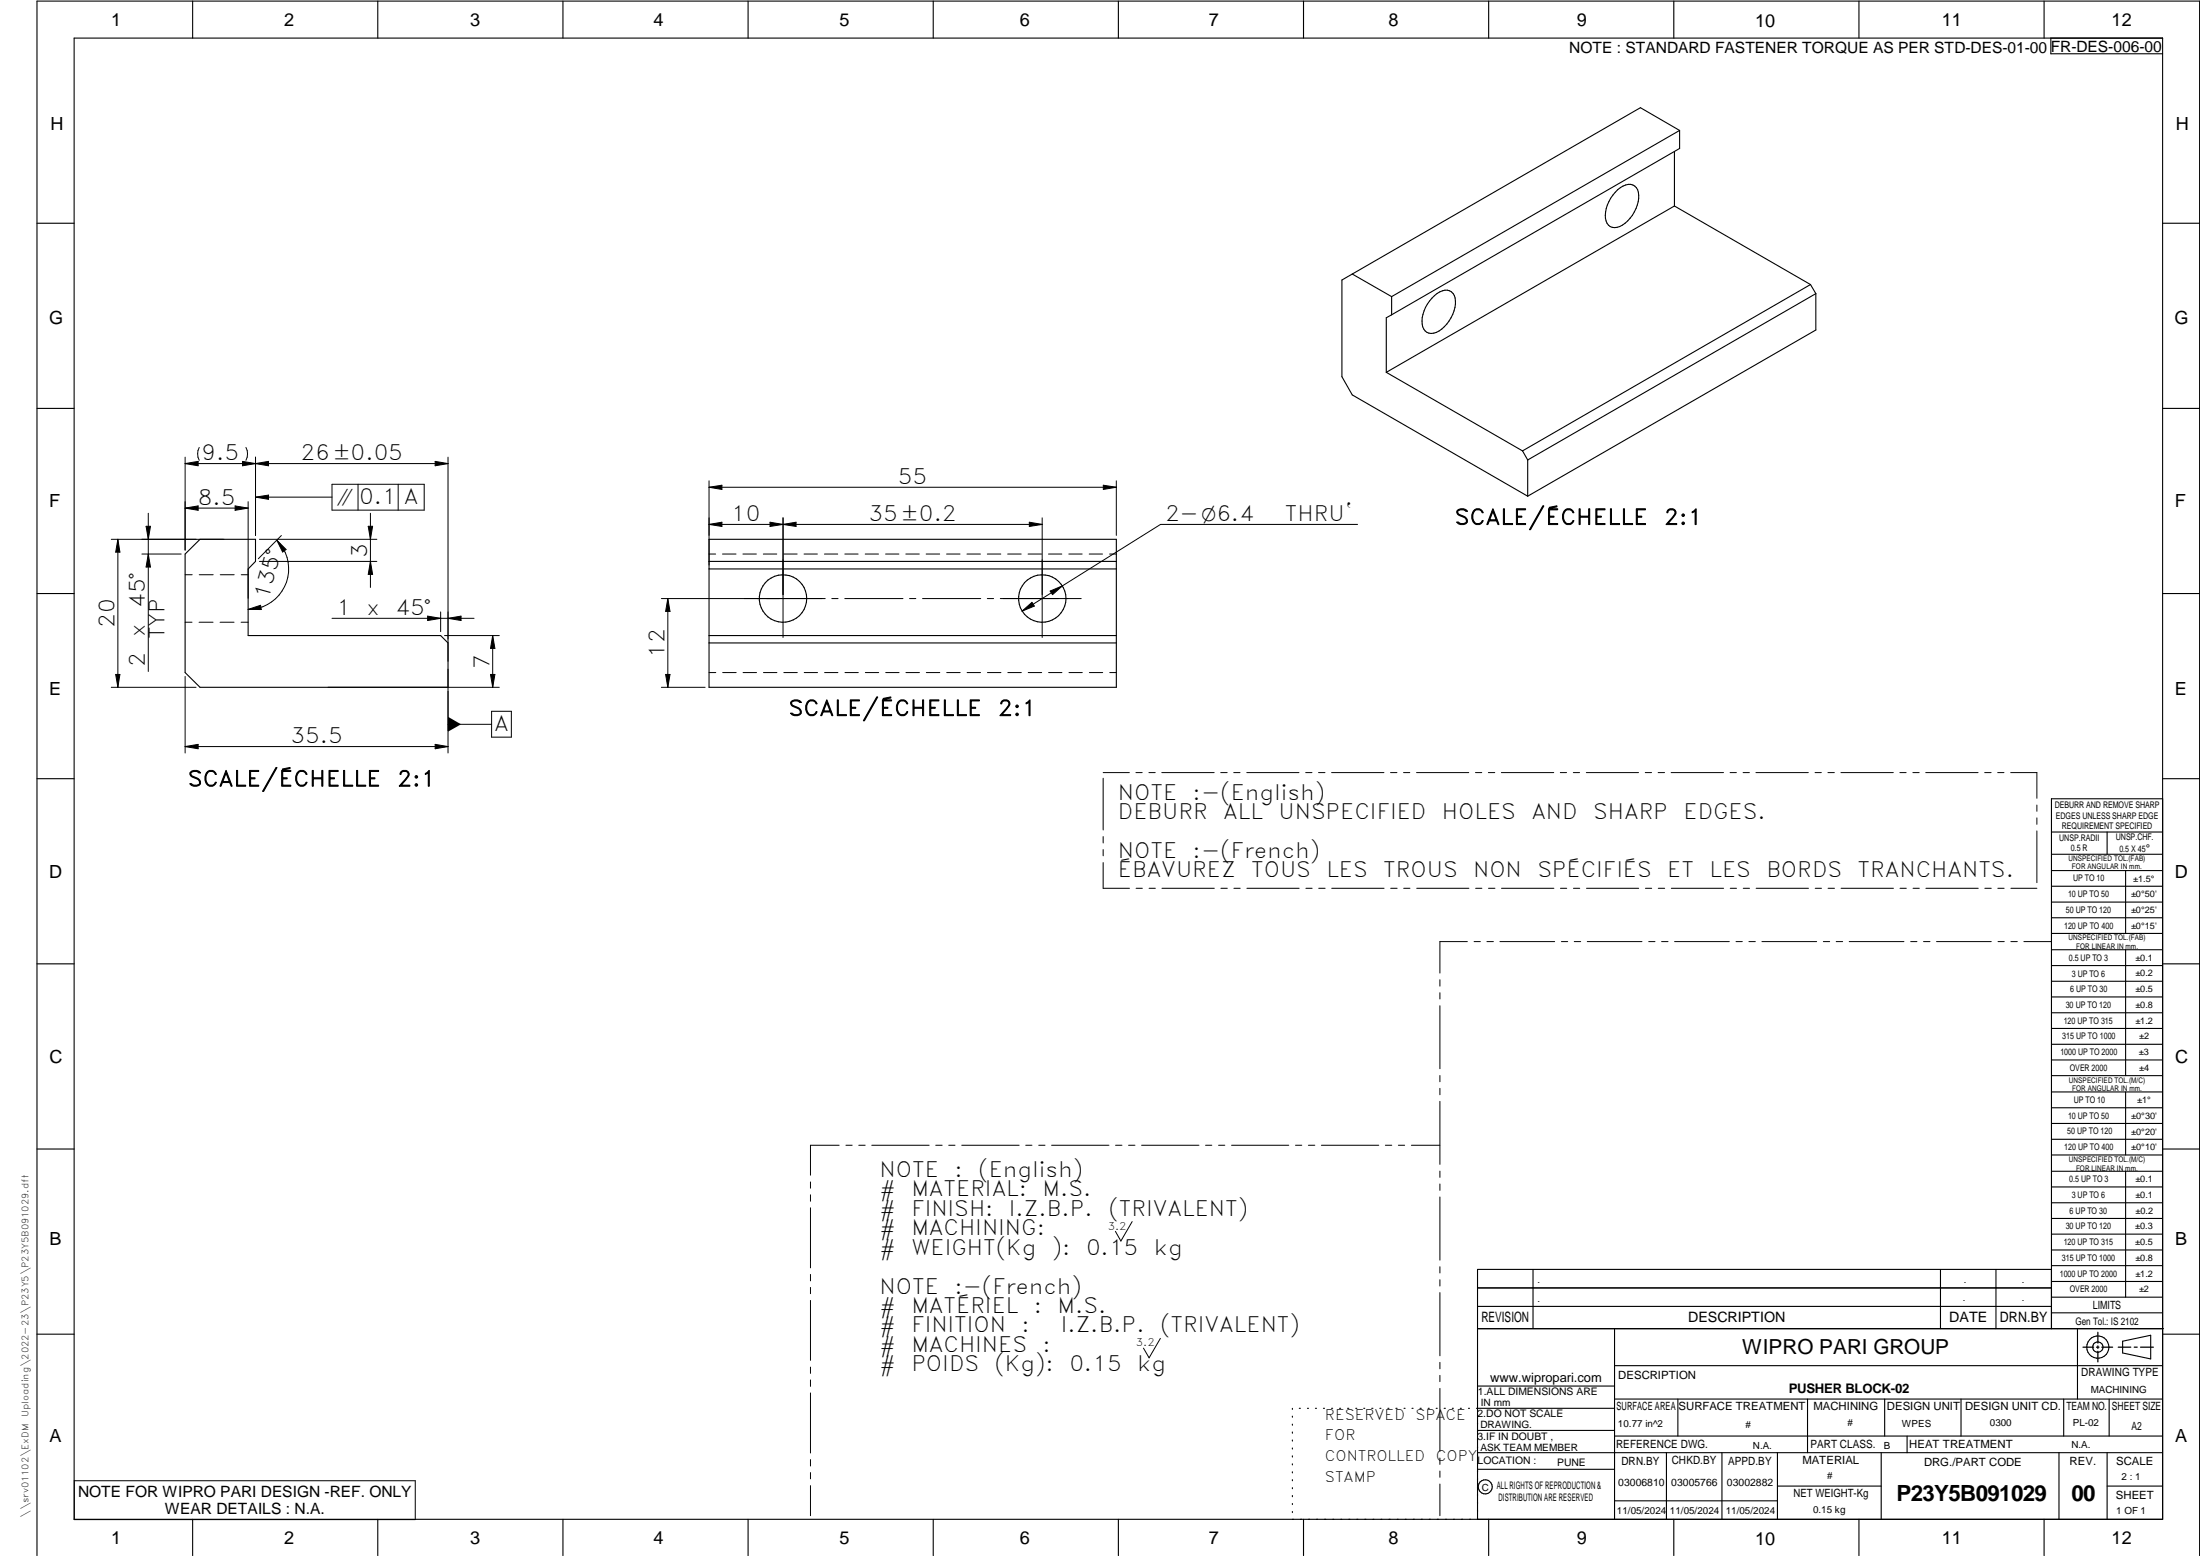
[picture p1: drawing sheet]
<svg xmlns="http://www.w3.org/2000/svg" width="594mm" height="420mm" viewBox="0 0 594 420" stroke-linecap="round" stroke-linejoin="round" font-family="sans-serif">
<g fill="none" stroke="#000" stroke-width=".3">
<path d="M20 10.3h564v400h-564zM52 .3v10M102 .3v10M152 .3v10M202 .3v10M252 .3v10M302 .3v10M352 .3v10M402 .3v10M452 .3v10M502 .3v10M552 .3v10"/>
<path d="M553.8 10.3v4.2h30.2M453.6 35.2l-77.8 44.9M453.6 35.2v4.9l-77.8 44.9M453.6 35.2l-10.6-6.1-77.8 44.9M436.8 51.2a3.9 3.9 0 0 1 4.6-1 4.5 4.5 0 0 1 .7 5.2 9.1 9.1 0 0 1-5.4 6 2.68 2.68 0 0 1-3.2-3.3 10.4 10.4 0 0 1 3.3-6.9zM452.2 55.6l-77.9 44.9M452.2 55.6l36.7 21.2M452.2 40.9v14.7M10 60.3h10M365.2 74l-2.8 1.6v26.1l2.8 4.9 47.3 27.4M365.2 74l10.6 6.1M387.3 79.8a3.8 3.8 0 0 1 4.7-1 4.5 4.5 0 0 1 .6 5.1 9.1 9.1 0 0 1-5.4 6.1 2.68 2.68 0 0 1-3.2-3.3 9.7 9.7 0 0 1 3.3-6.9z"/>
<path d="M488.9 76.8l-77.8 45M488.9 76.8l1.4 2.5M490.3 79.3v9.8l-77.8 44.9M490.3 79.3l-77.8 44.9M584 60.3h10M375.8 85l-1.5 .8v14.7M375.8 80.1v4.9M10 110.3h10M374.3 100.5l36.8 21.3M584 110.3h10M411.1 121.8l1.4 2.4M412.5 124.2v9.8"/>
<path d="M50 149.6l4-4h15v6l-2 2v18h52l2 2v12h-67l-4-4zM191.5 145.6h109.9v40h-109.9zM191.5 151.6h109.9M191.5 153.6h109.9M10 160.3h10M191.5 171.6h109.9M191.5 173.6h109.9M584 160.3h10M10 210.3h10M584 215.7h-30v143.1M584 210.3h10M554 224.7h30"/>
<path d="M554 230.7h30M554 235.1h30M554 239.3h30M569 224.7v6M574 235.1v17M554 243.6h30M554 247.8h30M554 252.1h30M554 256.5h30M574 256.5v33.9M10 260.3h10M554 260.7h30"/>
<path d="M554 265h30M554 269.2h30M554 273.5h30M554 277.7h30M584 260.3h10M554 282h30M554 286.2h30M554 290.4h30M554 294.9h30M554 299.1h30M574 294.9v17M10 310.3h10"/>
<path d="M554 303.4h30M554 307.6h30M554 311.9h30M554 316.3h30M574 316.3v34M584 310.3h10M554 320.5h30M554 324.8h30M554 329h30M554 333.2h30M554 337.5h30M399 358.8h185.2"/>
<path d="M399 352.8h155M399 347.8h155M414 342.8v16M436 358.8v51.5M524 342.8v16M539 342.8v16M554 341.8h30M554 346h30M554 350.3h30M554 354.5h30M554 342.8h-155v67.5M561 358.8v19"/>
<path d="M10 360.3h10M399 374.3h37M436 377.8h148M453.1 377.8v10M488.1 377.8v14.5M508.9 377.8v10M529.5 377.8v10M557.3 377.8v10M569.5 377.8v10M573.2 362.2l7.6-1.6v6.3l-7.6-1.6zM584 368.8h-148M584 360.3h10"/>
<path d="M349 380.3v.3M349 382.4v.3M349 384.6v.3M349 386.7v.3M349 388.8v.3M349 391v.3M349 393.1v.3M349 395.3v.3M349 397.4v.3M349 399.5v.3M350.9 380.3h.2M353.1 380.3h.2"/>
<path d="M355.2 380.3h.3M357.4 380.3h.3M359.6 380.3h.3M361.7 380.3h.3M363.9 380.3h.3M366.1 380.3h.3M368.3 380.3h.2M370.4 380.3h.3M372.6 380.3h.3M374.8 380.3h.3M376.9 380.3h.4M379.1 380.3h.3"/>
<path d="M381.3 380.3h.3M383.4 380.3h.4M385.6 380.3h.3M387.8 380.3h.3M390 380.3h.3M392.2 380.3h.3M394.3 380.3h.3M396.5 380.3h.3M398.7 380.3h37.3M399 396.7h37M399 392.3h185M399 386.2h37"/>
<path d="M436 387.8h148M450 392.3v18M465 392.3v18M480 392.3v18M508 392.3v18M515 387.8v4.5M556 392.3v18M569 392.3v18M52 410.3v9.7M102 410.3v9.7M152 410.3v9.7M202 410.3v9.7"/>
<path d="M252 410.3v9.7M302 410.3v9.7M349 401.7v.3M349 403.8v.4M349 406v.3M349 408.1v.3M352 410.3v9.7M402 410.3v9.7M436 405.3h44M452 410.3v9.7M480 401.3h28M502 410.3v9.7"/>
<path d="M552 410.3v9.7M569 401.3h15M10 420v-419.7h584v419.7"/>
<circle cx="211.4" cy="161.6" r="6.4"/>
<circle cx="281.5" cy="161.6" r="6.4"/>
<circle cx="566.5" cy="363.7" r="1.39"/>
<circle cx="566.5" cy="363.8" r="3"/>
<circle cx="401.1" cy="401.5" r="1.9"/>
</g>
<g fill="none" stroke="#000" stroke-width=".27">
<path d="M40 138.6v42.7M50 123.4v25.1M50 125.2h71M50 125.2l3.5-.6v1.2zM50 137.2l3.5-.6v1.2zM50 137.2h17M53.8 120.8a3.8 3.8 0 0 0 0 3.5M63.5 136.6l3.5 .6-3.5 .6zM65.5 124.6v1.2l7-1.2v1.2zM66.4 120.8a3.8 3.8 0 0 1 0 3.5M67 135.5v26M69 134.2h20.7"/>
<path d="M69 134.2l3.5-.5v1.1zM69 123.4v21.2M89.7 130.8h24.8v7h-24.8zM96.7 130.8v7M100 138.6v20M107.5 130.8v7M117.5 124.6l3.5 .6-3.5 .6zM121 123.4v55.2M191.5 129.8v22.8M191.5 131.6l3.4-.6v1.2zM191.5 131.6h109.9M211.4 139.8v32.3"/>
<path d="M281.4 139.8v32.3M297.9 131l3.5 .6-3.5 .6zM301.4 129.8v14.8M30 145.6h30.4M31.8 145.6l.6 3.5h-1.2zM31.8 145.6v40M38.3 149.6h10.6M39.4 142.1h1.2l-.6 3.5zM40 149.6l.6 3.5h-1.2zM50 155.2h1.9M53.8 155.2h3.8M59.5 155.2h3.7"/>
<path d="M65.1 155.2h1.9M70.1 145.6h31.7M70.1 151.6h31.7M74.8 145.9a10.9 10.9 0 0 1 2.3 11.9 10.9 10.9 0 0 1-10.1 6.7M74.8 145.9l2.5 2.5-1 .7zM76 144.6l-6.2 6.3M99.4 142.1h1.2l-.6 3.5zM100 151.6l.6 3.5h-1.2zM191.5 141.6l3.4-.6v1.2zM191.5 149.6h1.7M191.5 141.6h89.9M195.1 149.6h3.6"/>
<path d="M200.6 149.6h3.7M206.1 149.6h3.7M207.9 141l3.5 .6-3.5 .6zM211.4 141.6l3.6-.6v1.2zM211.6 149.6h3.7M217.1 149.6h3.6M222.6 149.6h3.6M228.1 149.6h3.6M233.6 149.6h3.6M239.1 149.6h3.6M244.6 149.6h3.6M250.1 149.6h3.6"/>
<path d="M255.6 149.6h3.6M261.1 149.6h3.6M266.6 149.6h3.6M272.1 149.6h3.7M277.6 149.6h3.7M278 141l3.4 .6-3.4 .6zM283.1 149.6h3.6M283.6 159.6l3.3-1.4-2.7 2.4zM286.9 158.2l-10.9 6.8M288.6 149.6h3.6M294.1 149.6h3.6M299.6 149.6h1.8"/>
<path d="M366.6 141.6h-53.2l-26.5 16.6M50 168h1.9M53.8 168h3.7M59.4 168h3.8M65.1 168h1.9M67 164.5l3.4-1.1 .2 1.2zM89.7 167h38.3M115.5 166.4l3.5 .6-3.5 .6zM119 165.2v5.4M120.1 171.6h14.7M121 167l3.5-.6v1.2zM133 171.6v14"/>
<path d="M133 171.6l.6 3.5h-1.1zM178.6 161.6h44.2M180.3 161.6v24M180.3 161.6l.6 3.5h-1.2zM224.6 161.6h1.7M228.1 161.6h15.7M245.6 161.6h1.7M249.1 161.6h15.7M266.6 161.6h1.7M270.1 161.6h21.9M276 165l2.7-2.4 .6 1.1zM30 185.6h23"/>
<path d="M31.2 182.1h1.2l-.6 3.5zM50 182.7v20.6M88.6 185.6h46.2M121 195.6h11.8M121 180.7v22.6M132.5 182.1h1.1l-.6 3.5zM132.8 192.1h5.3v7h-5.3zM178.6 185.6h11.8M179.7 182.1h1.2l-.6 3.5zM191.5 181.6h1.8M195.1 181.6h3.7M200.7 181.6h3.6"/>
<path d="M206.2 181.6h3.6M211.7 181.6h3.6M217.2 181.6h3.6M222.7 181.6h3.6M228.2 181.6h3.6M233.7 181.6h3.6M239.2 181.6h3.6M244.6 181.6h3.7M250.1 181.6h3.7M255.6 181.6h3.7M261.1 181.6h3.7M266.7 181.6h3.6"/>
<path d="M272.2 181.6h3.6M277.7 181.6h3.6M283.2 181.6h3.6M288.7 181.6h3.6M294.2 181.6h3.6M299.7 181.6h1.7M50 201.6l3.5-.6v1.2zM50 201.6h71M117.5 201l3.5 .6-3.5 .6zM297.9 210.1v14M297.9 208.6h7.1M306.7 208.6h1.7"/>
<path d="M310.3 208.6h1.6M313.7 208.6h14.2M329.6 208.6h1.8M333.2 208.6h1.7M336.7 208.6h14.1M352.6 208.6h1.7M356.1 208.6h1.7M359.6 208.6h14.1M375.5 208.6h1.7M379 208.6h1.7M382.5 208.6h14.1M398.4 208.6h1.7"/>
<path d="M401.9 208.6h1.7M405.4 208.6h14.2M421.3 208.6h1.7M424.9 208.6h1.6M428.4 208.6h14.1M444.3 208.6h1.7M447.8 208.6h1.7M451.3 208.6h14.1M467.2 208.6h1.7M470.7 208.6h1.7M474.2 208.6h14.1M490.1 208.6h1.7"/>
<path d="M493.6 208.6h1.7M497.1 208.6h14.2M513 208.6h1.7M516.5 208.6h1.7M520 208.6h14.2M535.9 208.6h1.8M539.4 208.6h1.7M543 208.6h7v7M550 217.4v1.7M297.9 225.9v1.7M297.9 229.4v1.7M297.9 232.9v7h7.1"/>
<path d="M306.8 239.9h1.7M310.3 239.9h1.7M313.8 239.9h14.1M329.7 239.9h1.7M333.2 239.9h1.7M336.7 239.9h14.1M352.6 239.9h1.7M356.1 239.9h1.7M359.6 239.9h14.2M375.5 239.9h1.8M379 239.9h1.7M382.6 239.9h14.1"/>
<path d="M398.5 239.9h1.7M401.9 239.9h1.8M405.5 239.9h14.1M421.4 239.9h1.7M424.9 239.9h1.7M428.4 239.9h14.1M444.3 239.9h1.7M447.8 239.9h1.7M451.3 239.9h14.1M467.2 239.9h1.7M470.7 239.9h1.7M474.2 239.9h14.2"/>
<path d="M490.2 239.9h1.7M493.6 239.9h1.8M497.2 239.9h14.1M513.1 239.9h1.7M516.6 239.9h1.7M520.1 239.9h14.1M536 239.9h1.7M539.5 239.9h1.7M543 239.9h7M550 220.9v1.7M550 224.4v13.9M396.2 254.3h-7.4v8.5"/>
<path d="M398.1 254.3h1.6M401.5 254.3h1.8M405 254.3h14.8M421.6 254.3h1.7M425.1 254.3h1.7M428.6 254.3h14.8M445.2 254.3h1.7M448.7 254.3h1.7M452.2 254.3h14.8M468.8 254.3h1.7M472.3 254.3h1.7M475.8 254.3h14.8"/>
<path d="M492.4 254.3h1.7M495.8 254.3h1.8M499.4 254.3h14.7M516 254.3h1.6M519.4 254.3h1.8M522.9 254.3h14.8M539.5 254.3h1.7M543 254.3h1.7M546.5 254.3h7.4M388.8 264.5v1.8M388.8 268.1v1.6M388.8 271.6v17"/>
<path d="M388.8 290.4v1.7M388.8 293.9v1.7M388.8 297.4v17M218.9 319.2v1.6M226.6 309.2h-7.7v8.1M228.4 309.2h1.7M231.9 309.2h1.7M235.4 309.2h15.5M252.7 309.2h1.7M256.2 309.2h1.7M259.7 309.2h15.5M277 309.2h1.7"/>
<path d="M280.5 309.2h1.7M284 309.2h15.5M301.2 309.2h1.8M304.8 309.2h1.7M308.3 309.2h15.5M325.5 309.2h1.7M329.1 309.2h1.6M332.6 309.2h15.4M349.8 309.2h1.7M353.3 309.2h1.7M356.8 309.2h15.5M374.1 309.2h1.7"/>
<path d="M377.6 309.2h1.7M381.1 309.2h7.7M388.8 316.2v1.7M388.8 319.7v1.7M218.9 322.6v1.8M218.9 326.1v16.2M305.7 329.9l-3 5.2-1.5-2.6M388.8 323.2v17.1M218.9 344.1v1.8M218.9 347.6v1.7M218.9 351.2v16.1M388.8 342.1v1.6"/>
<path d="M388.8 345.6v1.7M388.8 349v17.1M218.9 369.1v1.7M218.9 372.6v1.8M218.9 376.1v16.2M313.3 361.4l-3 5.2-1.5-2.6M388.8 367.9v1.7M388.8 371.4v1.7M388.8 374.9v17M20.1 399.8h92v10.5h-92zM218.9 394.1v1.8M218.9 397.6v1.7"/>
<path d="M388.8 393.7v1.7M388.8 397.2v1.7M218.9 401.2v8.1M388.8 400.7v8.6"/>
</g>
<path d="M566.5 359.7v3M562.5 363.8h2.9M566.1 363.8h.7M566.5 363.4v.7M566.5 364.9v2.8M567.6 363.8h2.9M572 363.8h3.4M576.3 363.8h.8M578 363.8h3.5" fill="none" stroke="#000" stroke-width=".34"/>
<g fill="#000">
<path d="M50 137.2l3.5-.6v1.2zM50 125.2l3.5-.6v1.2zM63.5 136.6l3.5 .6-3.5 .6zM65.5 124.6l3.5 .6-3.5 .6zM69 134.2l3.5-.5v1.1zM69 125.2l3.5-.6v1.2zM117.5 124.6l3.5 .6-3.5 .6zM191.5 131.6l3.4-.6v1.2zM297.9 131l3.5 .6-3.5 .6zM31.8 145.6l.6 3.5h-1.2zM39.4 142.1h1.2l-.6 3.5zM40 149.6l.6 3.5h-1.2z"/>
<path d="M74.8 145.9l2.5 2.5-1 .7zM99.4 142.1h1.2l-.6 3.5zM100 151.6l.6 3.5h-1.2zM191.5 141.6l3.4-.6v1.2zM207.9 141l3.5 .6-3.5 .6zM211.4 141.6l3.6-.6v1.2zM278 141l3.4 .6-3.4 .6zM67 164.5l3.4-1.1 .2 1.2zM115.5 166.4l3.5 .6-3.5 .6zM121 167l3.5-.6v1.2zM133 171.6l.6 3.5h-1.1zM180.3 161.6l.6 3.5h-1.2z"/>
<path d="M276 165l2.7-2.4 .6 1.1zM283.6 159.6l3.3-1.4-2.7 2.4zM31.2 182.1h1.2l-.6 3.5zM121 193.5l3.5 2.1-3.5 2zM132.5 182.1h1.1l-.6 3.5zM179.7 182.1h1.2l-.6 3.5zM50 201.6l3.5-.6v1.2zM117.5 201l3.5 .6-3.5 .6z"/>
</g>
<g font-size="6">
<text x="512.1" y="405.2">P23Y5B091029</text>
<text x="559.4" y="405.2">00</text>
</g>
<g font-size="5.7">
<text x="54.4" y="124.3">9.5</text>
<text x="81.1" y="124.3">26±0.05</text>
<text x="242.5" y="130.7">55</text>
<text x="53.4" y="136.3">8.5</text>
<text x="97" y="136">0.1 A</text>
<text x="197.5" y="140.7">10</text>
<text x="234.6" y="140.7">35±0.2</text>
<text x="314.6" y="140.7">2-O6.4</text>
<text x="347" y="140.7">THRU`</text>
<text x="392.8" y="141.6">SCALE/ÉCHELLE</text>
<text x="449.3" y="141.6">2:1</text>
<text x="99.1" y="150.6" transform="rotate(-90 99.1 150.6)">3</text>
<text x="39.2" y="164.2" transform="rotate(-90 39.2 164.2)">45°</text>
<text x="72.5" y="162.1" transform="rotate(-74 72.5 162.1)">135°</text>
<text x="90.9" y="166.1">1</text>
<text x="99" y="166.1">x</text>
<text x="106.8" y="166.1">45°</text>
<text x="30.9" y="169.5" transform="rotate(-90 30.9 169.5)">20</text>
<text x="39.2" y="172" transform="rotate(-90 39.2 172)">x</text>
<text x="44.4" y="172.6" transform="rotate(-90 44.4 172.6)">TYP</text>
<text x="179.4" y="177.5" transform="rotate(-90 179.4 177.5)">12</text>
<text x="39.2" y="180.1" transform="rotate(-90 39.2 180.1)">2</text>
<text x="132.2" y="180.6" transform="rotate(-90 132.2 180.6)">7</text>
<text x="133.4" y="197.3">A</text>
<text x="212.9" y="193.3">SCALE/ÉCHELLE</text>
<text x="269.5" y="193.3">2:1</text>
<text x="78.4" y="200.7">35.5</text>
<text x="50.7" y="212.3">SCALE/ÉCHELLE</text>
<text x="107.2" y="212.3">2:1</text>
<text x="301.9" y="215.9">NOTE</text>
<text x="322.1" y="215.9">:-(English)</text>
<text x="301.9" y="221.2">DEBURR</text>
<text x="330.3" y="221.2">ALL</text>
<text x="345.2" y="221.2">UNSPECIFIED</text>
<text x="389.4" y="221.2">HOLES</text>
<text x="413.5" y="221.2">AND</text>
<text x="430.2" y="221.2">SHARP</text>
<text x="454.6" y="221.2">EDGES.</text>
<text x="301.9" y="231.7">NOTE</text>
<text x="322.1" y="231.7">:-(French)</text>
<text x="301.9" y="236.9">ÉBAVUREZ</text>
<text x="337.9" y="236.9">TOUS</text>
<text x="358.2" y="236.9">LES</text>
<text x="373.5" y="236.9">TROUS</text>
<text x="397.8" y="236.9">NON</text>
<text x="415.1" y="236.9">SPÉCIFIÉS</text>
<text x="450.2" y="236.9">ET</text>
<text x="461.6" y="236.9">LES</text>
<text x="477" y="236.9">BORDS</text>
<text x="501.6" y="236.9">TRANCHANTS.</text>
<text x="237.5" y="317.8">NOTE</text>
<text x="257.7" y="317.8">:</text>
<text x="264.1" y="317.8">(English)</text>
<text x="237.5" y="323">#</text>
<text x="246.1" y="323">MATERIAL:</text>
<text x="281.5" y="323">M.S.</text>
<text x="237.5" y="328.3">#</text>
<text x="246.1" y="328.3">FINISH:</text>
<text x="272.4" y="328.3">I.Z.B.P.</text>
<text x="299.3" y="328.3">(TRIVALENT)</text>
<text x="237.5" y="333.5">#</text>
<text x="246.1" y="333.5">MACHINING:</text>
<text x="237.5" y="338.8">#</text>
<text x="246.1" y="338.8">WEIGHT(Kg</text>
<text x="284" y="338.8">):</text>
<text x="293.3" y="338.8">0.15</text>
<text x="311.6" y="338.8">kg</text>
<text x="237.5" y="349.3">NOTE</text>
<text x="257.7" y="349.3">:-(French)</text>
<text x="237.5" y="354.5">#</text>
<text x="237.5" y="359.8">#</text>
<text x="246.1" y="359.8">FINITION</text>
<text x="246.1" y="354.5">MATÉRIEL</text>
<text x="275.8" y="359.8">:</text>
<text x="279.2" y="354.5">:</text>
<text x="285.6" y="354.5">M.S.</text>
<text x="286.4" y="359.8">I.Z.B.P.</text>
<text x="313.3" y="359.8">(TRIVALENT)</text>
<text x="237.5" y="365">#</text>
<text x="246.1" y="365">MACHINES</text>
<text x="281.5" y="365">:</text>
<text x="237.5" y="370.3">#</text>
<text x="246.1" y="370.3">POIDS</text>
<text x="268.5" y="370.3">(Kg):</text>
<text x="288.8" y="370.3">0.15</text>
<text x="307.1" y="370.3">kg</text>
</g>
<text font-size="5.6" x="470.5" y="365.5">WIPRO PARI GROUP</text>
<text font-size="5.4" x="91" y="136">i</text>
<g font-size="4.9">
<text x="30" y="6.9">1</text>
<text x="76.7" y="6.9">2</text>
<text x="127" y="6.9">3</text>
<text x="176.5" y="6.9">4</text>
<text x="226.7" y="6.9">5</text>
<text x="275.4" y="6.9">6</text>
<text x="326.4" y="6.9">7</text>
<text x="375" y="6.9">8</text>
<text x="425.8" y="6.9">9</text>
<text x="473.9" y="7.3">10</text>
<text x="524.3" y="6.9">11</text>
<text x="570.2" y="6.9">12</text>
<text x="13.6" y="35.1">H</text>
<text x="587.6" y="35.1">H</text>
<text x="13.2" y="87.5">G</text>
<text x="587.2" y="87.5">G</text>
<text x="13.2" y="137">F</text>
<text x="587.2" y="137">F</text>
<text x="13.2" y="187.6">E</text>
<text x="587.2" y="187.6">E</text>
<text x="13.2" y="237">D</text>
<text x="587.2" y="237">D</text>
<text x="13.4" y="287.1">C</text>
<text x="587.4" y="287.1">C</text>
<text x="13.4" y="336.2">B</text>
<text x="587.4" y="336.2">B</text>
<text x="13.4" y="389.3">A</text>
<text x="587.4" y="389.3">A</text>
<text x="30" y="416.9">1</text>
<text x="76.7" y="416.9">2</text>
<text x="127" y="416.9">3</text>
<text x="176.5" y="416.9">4</text>
<text x="226.7" y="416.9">5</text>
<text x="275.4" y="416.9">6</text>
<text x="326.4" y="416.9">7</text>
<text x="375" y="416.9">8</text>
<text x="425.8" y="416.9">9</text>
<text x="473.9" y="417.3">10</text>
<text x="524.3" y="416.9">11</text>
<text x="570.2" y="416.9">12</text>
</g>
<g font-size="4.2">
<text x="423.7" y="14.3">NOTE : STANDARD FASTENER TORQUE AS PER STD-DES-01-00</text>
<text x="553.8" y="14">FR-DES-006-00</text>
<text x="21.1" y="404.3">NOTE FOR WIPRO PARI DESIGN -REF. ONLY</text>
<text x="44.5" y="408.8">WEAR DETAILS : N.A.</text>
</g>
<g font-size="3.9">
<text x="400" y="357.1">REVISION</text>
<text x="455.9" y="357.1">DESCRIPTION</text>
<text x="526.4" y="357.1">DATE</text>
<text x="540" y="357.1">DRN.BY</text>
<text x="357.8" y="383.3">RESERVED</text>
<text x="382.3" y="383.3">SPACE</text>
<text x="357.8" y="388.9">FOR</text>
<text x="357.8" y="394.5">CONTROLLED</text>
<text x="387.8" y="394.5">COPY</text>
<text x="357.8" y="400">STAMP</text>
</g>
<text font-size="3.6" x="483" y="376.1">PUSHER BLOCK-02</text>
<text font-size="3.5" x="402.4" y="373.3">www.wipropari.com</text>
<g font-size="3.1">
<text x="565.1" y="353.5">LIMITS</text>
<text x="562" y="371.7">DRAWING TYPE</text>
<text x="437" y="372.3">DESCRIPTION</text>
<text x="436.5" y="380.8">SURFACE AREA</text>
<text x="453.3" y="380.8">SURFACE TREATMENT</text>
<text x="489.7" y="380.8">MACHINING</text>
<text x="509.5" y="380.8">DESIGN UNIT</text>
<text x="530.6" y="380.8">DESIGN UNIT CD.</text>
<text x="558" y="380.6">TEAM NO.</text>
<text x="570.3" y="380.7">SHEET SIZE</text>
<text x="575.6" y="386.1">A2</text>
<text x="436.4" y="391.1">REFERENCE DWG.</text>
<text x="437.8" y="395.5">DRN.BY</text>
<text x="451.4" y="395.4">CHKD.BY</text>
<text x="466.6" y="395.5">APPD.BY</text>
<text x="486.7" y="395.4">MATERIAL</text>
<text x="488.9" y="390.9">PART CLASS.</text>
<text x="515.6" y="390.9">HEAT TREATMENT</text>
<text x="519.6" y="395.9">DRG./PART CODE</text>
<text x="558.9" y="395.5">REV.</text>
<text x="571.4" y="395.6">SCALE</text>
<text x="484.3" y="404.2">NET WEIGHT-Kg</text>
<text x="571.4" y="404.7">SHEET</text>
</g>
<text font-size="3" x="579.5" y="230.1">°</text>
<g font-size="2.8">
<text x="299.1" y="332.1">3.2</text>
<text x="560.4" y="357.7">Gen Tol.: IS 2102</text>
<text x="306.7" y="363.6">3.2</text>
<text x="399.1" y="376.6">1.ALL DIMENSIONS ARE</text>
<text x="399" y="382.7">2.DO NOT SCALE</text>
<text x="399" y="388.7">3.IF IN DOUBT ,</text>
<text x="399" y="395.4">LOCATION :</text>
<text x="420.5" y="396">PUNE</text>
<text x="404.2" y="402">ALL RIGHTS OF REPRODUCTION &amp;</text>
<text x="437" y="401.2">03006810</text>
<text x="451.3" y="401.2">03005766</text>
<text x="466.3" y="401.2">03002882</text>
<text x="404.7" y="405.4">DISTRIBUTION ARE RESERVED</text>
</g>
<g font-size="2.7">
<text x="564.6" y="376.2">MACHINING</text>
<text x="399.9" y="379.7">IN mm</text>
<text x="399.7" y="385.7">DRAWING.</text>
<text x="436.9" y="385.4">10.77 in^2</text>
<text x="471.4" y="385.5">#</text>
<text x="498.9" y="385">#</text>
<text x="513.6" y="385.3">WPES</text>
<text x="537.3" y="385.1">0300</text>
<text x="559.7" y="385.1">PL-02</text>
<text x="399.7" y="391.8">ASK TEAM MEMBER</text>
<text x="473.4" y="391.2">N.A.</text>
<text x="508.7" y="391.2">B</text>
<text x="559.3" y="391.1">N.A.</text>
<text x="493.4" y="399.5">#</text>
<text x="572.8" y="399.7">2 : 1</text>
<text x="400.1" y="402.5">C</text>
<text x="436.6" y="408.7">11/05/2024</text>
<text x="450.9" y="408.8">11/05/2024</text>
<text x="466" y="408.9">11/05/2024</text>
<text x="489.6" y="408.5">0.15 kg</text>
<text x="571.4" y="408.7">1 OF 1</text>
</g>
<g font-size="2.5">
<text x="554.9" y="218.3">DEBURR AND REMOVE SHARP</text>
<text x="555.2" y="221">EDGES UNLESS SHARP EDGE</text>
<text x="556.1" y="227.1">UNSP.RADII</text>
<text x="556.8" y="223.8">REQUIREMENT SPECIFIED</text>
<text x="571.4" y="226.9">UNSP.CHF.</text>
<text x="559.2" y="229.9">0.5 R</text>
<text x="572.3" y="230.1">0.5 X 45</text>
<text x="559.8" y="238">UP TO 10</text>
<text x="576.1" y="238.1">±1.5°</text>
<text x="558.5" y="242.2">10 UP TO 50</text>
<text x="575.5" y="242.3">±0°50'</text>
<text x="557.4" y="250.7">120 UP TO 400</text>
<text x="557.9" y="246.5">50 UP TO 120</text>
<text x="575.5" y="250.7">±0°15'</text>
<text x="575.5" y="246.5">±0°25'</text>
<text x="558.7" y="259.4">0.5 UP TO 3</text>
<text x="559.5" y="263.7">3 UP TO 6</text>
<text x="576.6" y="263.6">±0.2</text>
<text x="576.6" y="259.4">±0.1</text>
<text x="559" y="267.9">6 UP TO 30</text>
<text x="576.6" y="267.9">±0.5</text>
<text x="557.8" y="272.2">30 UP TO 120</text>
<text x="576.6" y="272.2">±0.8</text>
<text x="556.9" y="280.7">315 UP TO 1000</text>
<text x="557.3" y="276.4">120 UP TO 315</text>
<text x="576.6" y="276.4">±1.2</text>
<text x="577.7" y="280.7">±2</text>
<text x="556.4" y="284.9">1000 UP TO 2000</text>
<text x="577.6" y="284.9">±3</text>
<text x="558.9" y="289.2">OVER 2000</text>
<text x="577.7" y="289.3">±4</text>
<text x="560" y="297.9">UP TO 10</text>
<text x="577.1" y="297.9">±1°</text>
<text x="558.5" y="302.1">10 UP TO 50</text>
<text x="575.5" y="302.1">±0°30'</text>
<text x="557.4" y="310.6">120 UP TO 400</text>
<text x="558.2" y="306.3">50 UP TO 120</text>
<text x="575.5" y="310.6">±0°10'</text>
<text x="575.5" y="306.4">±0°20'</text>
<text x="558.8" y="319.2">0.5 UP TO 3</text>
<text x="559.4" y="323.4">3 UP TO 6</text>
<text x="576.6" y="319.2">±0.1</text>
<text x="576.6" y="323.5">±0.1</text>
<text x="558.9" y="327.7">6 UP TO 30</text>
<text x="576.7" y="327.7">±0.2</text>
<text x="557.8" y="332">30 UP TO 120</text>
<text x="576.6" y="332">±0.3</text>
<text x="556.8" y="340.5">315 UP TO 1000</text>
<text x="557.3" y="336.3">120 UP TO 315</text>
<text x="576.6" y="336.3">±0.5</text>
<text x="576.6" y="340.5">±0.8</text>
<text x="415.2" y="346.4">.</text>
<text x="530.3" y="346.5">.</text>
<text x="545.9" y="346.4">.</text>
<text x="556.2" y="344.7">1000 UP TO 2000</text>
<text x="576.6" y="344.7">±1.2</text>
<text x="415.2" y="351.5">.</text>
<text x="530" y="351.3">.</text>
<text x="545.9" y="351.4">.</text>
<text x="558.9" y="349">OVER 2000</text>
<text x="577.6" y="349">±2</text>
</g>
<g font-size="2.4">
<text x="7.7" y="382.7" transform="rotate(-90 7.7 382.7)">Uploading\2022-23\P23Y5\P23Y5B091029.dft</text>
<text x="7.7" y="409.8" transform="rotate(-90 7.7 409.8)">\\srv01102\ExDM</text>
</g>
<g font-size="2.1">
<text x="558.5" y="232.4">UNSPECIFIED TOL.(FAB)</text>
<text x="559.5" y="234.7">FOR ANGULAR IN mm.</text>
<text x="558.6" y="253.9">UNSPECIFIED TOL.(FAB)</text>
<text x="560.7" y="256.3">FOR LINEAR IN mm.</text>
<text x="558.7" y="292.3">UNSPECIFIED TOL.(M/C)</text>
<text x="559.6" y="294.7">FOR ANGULAR IN mm.</text>
<text x="558.7" y="313.7">UNSPECIFIED TOL.(M/C)</text>
<text x="560.6" y="316.1">FOR LINEAR IN mm.</text>
</g>
</svg>
